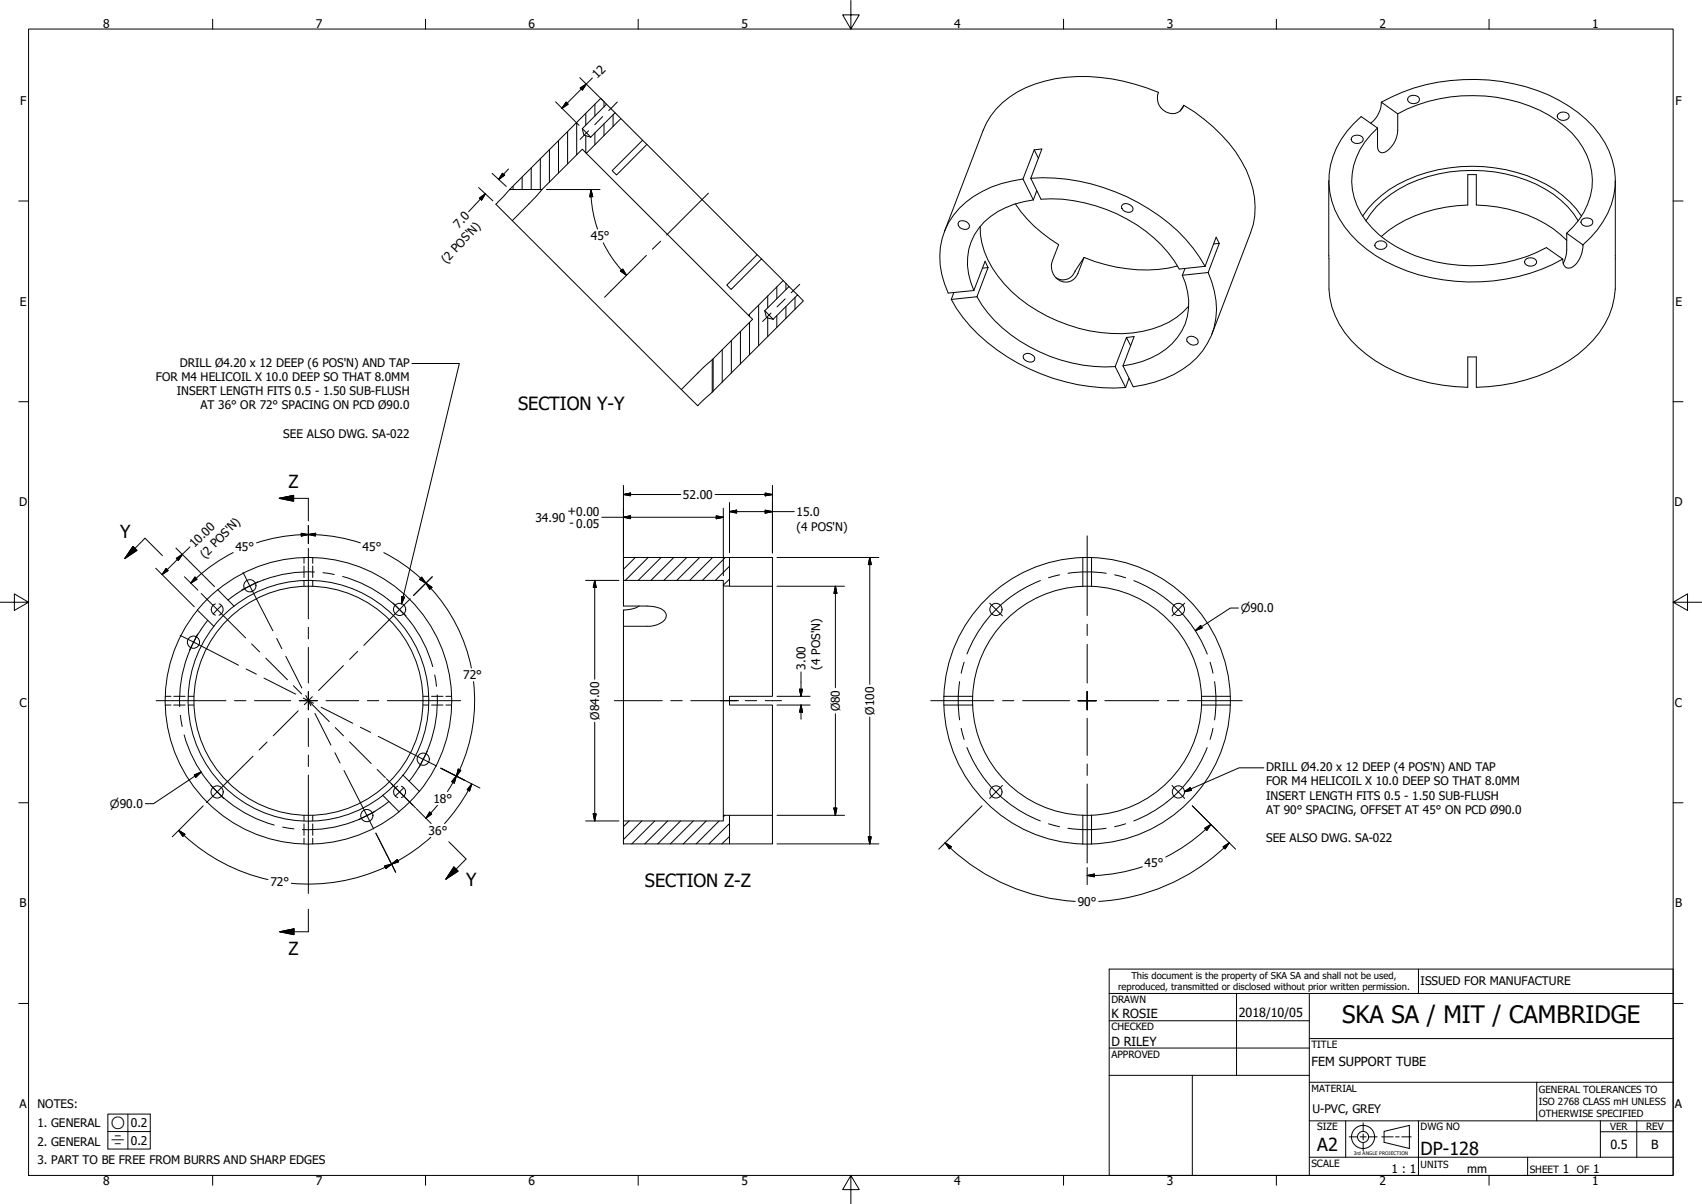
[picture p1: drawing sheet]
<svg xmlns="http://www.w3.org/2000/svg" width="594mm" height="420mm" viewBox="0 0 594 420" stroke-linecap="round" stroke-linejoin="round" font-family="sans-serif">
<!-- layer: Visible (ANSI) -->
<g fill="none" stroke="#000" stroke-width=".35">
<path d="M211.7 36.4l3 2.9M413.2 36.7a55.3 55.3 0 0 1 21.8 22.7 28 28 0 0 1 1.5 21.9l-13.5 35.3M413.2 36.7a4.3 4.3 0 0 1-7.1 1.8 5.4 5.4 0 0 1-1.7-6.3 64.1 64.1 0 0 0-39.7-3.9 30.1 30.1 0 0 0-21.5 17.2l-13.6 35.4M413.2 36.7l-1.3 2M482.2 35.7a9.4 9.4 0 0 1-3.8 7.3M482.2 35.7a67 67 0 0 1 61.9-.7 35.9 35.9 0 0 1 18.6 20.8 26.6 26.6 0 0 1-5.2 24.4l-5 5.2M482.2 35.7l5.7 4v5.8a8.5 8.5 0 0 1-5.3 7.8 2.07 2.07 0 0 1-1.8-2.8v-5.8M487.9 39.7a56.2 56.2 0 0 1 52.6 .4 30.1 30.1 0 0 1 14.4 16.9 23.3 23.3 0 0 1-8 24.4M491.5 34.1a2.46 2.46 0 0 1 3.9 .3 2.1 2.1 0 0 1-3.4 1.4l-.7-1.1zM543.7 40a2.47 2.47 0 0 1 4 .2 2.2 2.2 0 0 1-1.7 1.9 2.2 2.2 0 0 1-2.3-.9zM203.3 44.9l8.4-8.5-2-2.1-31.8 31.8h11.3l14.1-14.1 1.4 1.5 12-12.1-2-2.1-8.5 8.6M203.3 44.9l.2 .9a1.57 1.57 0 0 0 1.7 1.8l1 .3"/>
<path d="M203.3 44.9l2.9 3M204.7 53.5l56.5 56.5M216.7 41.4l7.6 7.5-10.6 10.6 1.5 1.6 10.6-10.7 38.5 38.5-10.6 10.6 1.5 1.5 10.6-10.7 7.6 7.6M224.3 48.9l1.5 1.5M361 52.3l-3.9 10.2M361 52.3l2.7-.3-3.9 10.2M361 52.3l1.5 2.9M472.3 47.5a2.18 2.18 0 0 1 3.5 1.4 2.34 2.34 0 0 1-2.2 1.2 2.34 2.34 0 0 1-2-1.5zM480.8 44.7l-5.7-4a28.8 28.8 0 0 0-10.9 26.5 33.4 33.4 0 0 0 15.9 21.9 66.5 66.5 0 0 0 54 6.3l7.8-3.1 3.6-1.9M480.8 44.7a23.8 23.8 0 0 0-8.1 24.4 31.6 31.6 0 0 0 17.7 18.6 56.3 56.3 0 0 0 49.4-1.3l5.7 4M177.9 66.1l-4.8 5.2 5.7 5.7M189.2 66.1l-2.3 2.6-8.1 8.3 59 58.9 7.4-7.4 3.4-3"/>
<path d="M334.6 77.5a2.33 2.33 0 0 1 3.7 1.8 2.14 2.14 0 0 1-2.5 .6 2.14 2.14 0 0 1-1.2-2.4zM342.1 79a31 31 0 0 0 10.8 22.6 55.9 55.9 0 0 0 42.5 14.6 29.8 29.8 0 0 0 19.5-9.4M354.4 71.2a47.1 47.1 0 0 0 15.1 14.2l-2.2 5.6a5.3 5.3 0 0 0 1 5.7 5.3 5.3 0 0 0 5.7 1.3 5.2 5.2 0 0 0 2.2-2.6l2.2-5.6M357.1 62.5a35.6 35.6 0 0 0-24.2 12.5 25 25 0 0 0-3.2 24l1.3 3.3 8.9-.9M357.1 62.5l3.6 7.3M359.8 62.2a69.2 69.2 0 0 1 54.2 21.4l4.7 6.2 1.9 3.1M359.8 62.2l3.5 7.3a54 54 0 0 1 46.6 21.5l1.7 2.9 9-1M360.7 69.8a26.6 26.6 0 0 0-20.6 12.2 21.3 21.3 0 0 0-.2 19.4M361.9 66.5l-1.2 3.3M391.7 71.6a2.28 2.28 0 0 1 2.4-.3 2.28 2.28 0 0 1 1.3 2 2.31 2.31 0 0 1-2.4 .7 2.31 2.31 0 0 1-1.6-1.9zM463.8 63v26.2a57.6 57.6 0 0 0 1.1 17.9 36.5 36.5 0 0 0 18.6 20.8 64.7 64.7 0 0 0 28.8 7.3v-10.6h3v10.6a58.3 58.3 0 0 0 38.2-13.9 30 30 0 0 0 10.3-20.4v-37.9M475.6 75.4a38.5 38.5 0 0 1 22.6-15.2 55.8 55.8 0 0 1 44.6 6 34 34 0 0 1 9.2 9.2"/>
<path d="M476.8 77.1a36.5 36.5 0 0 1 21.6-15.5 52.6 52.6 0 0 1 43.8 6.2 29.8 29.8 0 0 1 8.7 9.3M552 76.9a2.46 2.46 0 0 1 3.9 .3v.6a2.3 2.3 0 0 1-2.1 1.2 2.3 2.3 0 0 1-2-1.5zM264.3 88.9l1.5 1.4M275.4 100l3 2.9M344.9 93.4l-1-2.2-4 10.2M344.9 93.4l-3.9 10.1M344.9 93.4l-2 .2M378.4 89.8l-3.1 4.7a4.5 4.5 0 0 1-6.7 2.4M378.4 89.8a53.4 53.4 0 0 0 32.6 3M412.7 96.1a20.5 20.5 0 0 1-8.3 27.4 33.2 33.2 0 0 1-12.4 4.2M413.6 93.7l-.9 2.4M421.7 95.1a28.1 28.1 0 0 1 1.1 22 29.3 29.3 0 0 1-19.7 16.2l-7.6 1.7-3.5-7.3"/>
<path d="M421.7 95.1l-9 1M425.6 84.9l-1.1-2.1-3.9 10.1M425.6 84.9l-3.9 10.2M425.6 84.9l-2 .2M480.6 84.4a2.13 2.13 0 0 1 3.5 1.5 2.34 2.34 0 0 1-2.2 1.1 2.34 2.34 0 0 1-2-1.4zM482.2 82.5a46.7 46.7 0 0 1 30.1-11v-10.6h3v10.6a45.8 45.8 0 0 1 31.6 12.4M532.3 90.8a2.52 2.52 0 0 1 4 .3 2.17 2.17 0 0 1-1.7 1.9 2.17 2.17 0 0 1-2.3-1l-.2-.6zM546.9 81.4a19.7 19.7 0 0 1-.7 9.4l-.5 1.2M546.9 81.4l5.6 4M552.5 85.4a9.4 9.4 0 0 1-4.1 8.1 2.44 2.44 0 0 1-2.9-3.1M267 108.4v.5a1.91 1.91 0 0 0 1.3 2.1l1.6 .4M267 108.4l8.4-8.4-2-2.1-12.2 12.1 1.5 1.4-14.1 14.1v11.3"/>
<path d="M267 108.4l2.9 3M269.9 111.4l8.5-8.5 2 2.1-31.8 31.8M332 104.5a57.8 57.8 0 0 0 27.2 24.2 67.5 67.5 0 0 0 33.7 6.5M332.9 102.1l-.9 2.4M341 103.5a50.5 50.5 0 0 0 33.1 23.2 51.7 51.7 0 0 0 15.2 1.2M341 103.5l-9 1M393.2 117.8l2.7-.3-3.9 10.2M414.4 117.9a2.32 2.32 0 0 1 2.4-.3 2.32 2.32 0 0 1 1.4 2 2.27 2.27 0 0 1-2.4 .8 2.27 2.27 0 0 1-1.6-1.9zM237.8 135.9l5.7 5.7 5.1-4.8M357.3 123.9a2.32 2.32 0 0 1 2.5-.4 2.32 2.32 0 0 1 1.3 2.1 2.32 2.32 0 0 1-2.3 .7 2.32 2.32 0 0 1-1.7-1.9zM389.3 127.9l3.6 7.3M394.1 132l-1.2 3.2"/>
<path d="M394.7 120.7l-1.5-2.9-3.9 10.1M217.6 194.5h37v10h-2.1v-2h-34.9zM254.6 194.5h15v10.1M378 194.5v10.1M381 194.5v10.1M68.9 212.9a50 50 0 0 0 3.4 67 50 50 0 0 0 67 3.4M74.6 218.6a42 42 0 0 0 3.4 55.6 42 42 0 0 0 55.6 3.4M76 205.8a50 50 0 0 1 67 3.4 50 50 0 0 1 3.4 67M81.7 211.5l-5.7-5.7a47.1 47.1 0 0 0-7.1 7.1M81.7 211.5a39.7 39.7 0 0 0-7.1 7l-5.7-5.6M81.7 211.5a42 42 0 0 1 55.7 3.4 42 42 0 0 1 3.3 55.6M217.6 202.5v9l10.6 .2a4.4 4.4 0 0 1 4.4 3.1 4.8 4.8 0 0 1-4.4 3.6l-10.6 .1"/>
<path d="M223.1 211.5a10.9 10.9 0 0 1-5.5 1.4v73.6M252.5 204.5v80M254.6 204.5l15 .1v38.4h-15v3h15v38.5h-15M147.6 244.5a40 40 0 0 0-59.1-35 40 40 0 0 0-2.4 68.8 40 40 0 0 0 61.4-31l.1-2.7M329.5 246a50 50 0 0 0 48.4 48.5M329.5 243v3M329.5 243a50 50 0 0 1 50-48.5 50 50 0 0 1 49.9 48.6M329.5 246h10M329.5 243h10M339.5 246a40 40 0 0 0 39.9 38.5 40 40 0 0 0 40-38.4M339.5 243v3M339.5 243a40 40 0 0 1 39.9-38.4 40 40 0 0 1 40 38.5"/>
<path d="M419.4 243.1v3M419.4 246h10.1M419.4 243h10.1M429.4 246.1a50 50 0 0 1-51.5 48.4M429.4 243.1v3M133.6 277.5l5.7 5.8M140.7 270.5a39.7 39.7 0 0 1-7.1 7M140.7 270.5l5.7 5.6M146.4 276.1a47.1 47.1 0 0 1-7.1 7.2M217.6 286.5h34.9v-2h2.1v10h-37zM269.6 284.5v10h-15M378 284.5v10"/>
<path d="M381 284.5v10"/>
<circle cx="87.2" cy="204.4" r="2.13"/>
<circle cx="139.5" cy="212.7" r="2.13"/>
<circle cx="347.6" cy="212.7" r="2.13"/>
<circle cx="411.3" cy="212.7" r="2.13"/>
<circle cx="67.5" cy="224.1" r="2.13"/>
<circle cx="75.8" cy="276.4" r="2.13"/>
<circle cx="147.7" cy="264.9" r="2.13"/>
<circle cx="347.6" cy="276.4" r="2.13"/>
<circle cx="411.3" cy="276.4" r="2.13"/>
<circle cx="128" cy="284.6" r="2.13"/>
</g>
<!-- layer: Hidden (ANSI) -->
<g fill="none" stroke="#000" stroke-width=".35">
<path d="M106.1 194.5v2.1M106.1 197.5v4M109.2 194.5v2.1M109.2 197.5v4M75.2 210.7a2.06 2.06 0 0 0-1.5 2 2.06 2.06 0 0 0 1.5 2M76.5 210.7a2.06 2.06 0 0 1 1.4 2 2.06 2.06 0 0 1-1.4 2M106.1 202.5v2.1M109.2 202.5v2.1M57.7 243h2M57.7 246h2M60.6 243h4M60.6 246h4"/>
<path d="M65.7 243h2M65.7 246h2M147.6 243h2M147.6 246h2M150.6 243h4M150.6 246h4M155.6 243h2M155.6 246h2M138.8 274.4a2.1 2.1 0 0 0-1.4 2 2.1 2.1 0 0 0 1.4 2M140.1 274.4a2.04 2.04 0 0 1 1.5 1.9 2.04 2.04 0 0 1-1.5 2M106.1 284.5v2M106.1 287.5v4"/>
<path d="M106.1 292.5v2M109.2 284.5v2M109.2 287.5v4M109.2 292.5v2"/>
</g>
<!-- layer: Section Line (ANSI) -->
<path d="M97.5 173.9l5-1v2zM97.5 173.9h10.1v7.9M46.4 190.7l1.4 1.4-4.2 2.8zM56.7 193.9l-6.1-6.1-7 7.1M156.7 293.7l6 6.1-7.1 7M107.6 317.3v7.9h-9.9M158.4 302.6l1.5 1.4-4.3 2.8zM97.7 325.2l4.9-1.1v2.1z" fill="none" stroke="#000" stroke-width=".35"/>
<path d="M97.5 173.9l5-1zM97.5 173.9l5-1v2zM46.4 190.7l-2.8 4.2zM46.4 190.7l1.4 1.4-4.2 2.8zM158.4 302.6l-2.8 4.2zM158.4 302.6l1.5 1.4-4.3 2.8zM97.7 325.2l4.9-1.1zM97.7 325.2l4.9-1.1v2.1z" fill="#000" stroke="#000" stroke-width=".35"/>
<!-- layer: Border (ANSI) -->
<g fill="none" stroke="#000" stroke-width=".35">
<path d="M10 10.1h574v400.1h-574zM74.2 6.7v3.4M148.5 6.7v3.4M222.8 6.7v3.4M297 .2v9.9l-2.9-4.9h5.8l-2.9 4.9M371.2 6.7v3.4M445.5 6.7v3.4M519.7 6.7v3.4M6.5 70.1h3.5M584 70.1h3.4M6.5 140.2h3.5M584 140.2h3.4"/>
<path d="M0 210.2h10l-5-3v5.8l5-2.8M584 210.2l5 2.8v-5.8l-5 3h10M6.5 280.1h3.5M584 280.1h3.4M6.5 350.2h3.5M584 350.2h3.4M74.2 410.2v3.4M148.5 410.2v3.4M222.8 410.2v3.4M297 410.2l2.9 4.9h-5.8l2.9-4.9v10M371.2 410.2v3.4M445.5 410.2v3.4"/>
<path d="M519.7 410.2v3.4"/>
</g>
<!-- layer: Hatch (ANSI) -->
<g fill="none" stroke="#000" stroke-width=".35">
<path d="M204.5 39.5v4.2M207.6 36.4v4.1M210.8 35.5v1.8M185.4 58.6v7.5M188.6 55.4v10.7M191.8 52.2v11.4M194.9 49.1v11.3M198.1 45.9v11.4M201.3 42.7v11.3M204.5 47.3v6M207.6 46.4v4.1M210.8 43.2v4.1"/>
<path d="M214 40v4.2M179.1 65v1.1M182.2 61.8v4.3M274.3 98.8v2.3M255.3 118.9v11.3M258.4 115.7v11.3M261.6 109.7v.6M261.6 112.5v11.3M264.8 106.5v14.1M268 103.3v4.1M268 110.9v6.6M271.1 100.1v4.1"/>
<path d="M271.1 110.2v4.1M274.3 107v4.1M277.5 103.8v4.1M248.9 125.2v11.4M252.1 122v11.4M221.7 194.5l-4.1 4.2M226.3 194.5l-8.1 8M230.8 194.5l-8 8M235.2 194.5l-8 8M239.7 194.5l-8 8M244.2 194.5l-8 8M248.7 194.5l-8 8"/>
<path d="M253.2 194.5l-8 8M254.6 197.6l-4.9 4.9M254.6 202.1l-2.1 2.1M219.6 286.5l-2 2M224 286.5l-6.4 6.5M228.5 286.5l-8 8M233 286.5l-8 8M237.6 286.5l-8 8M242 286.5l-8 8M246.5 286.5l-8 8M251 286.5l-8 8M253 284.5l-.5 .5"/>
<path d="M254.6 291.9l-2.6 2.6M254.6 287.4l-7.1 7.1"/>
</g>
<!-- layer: Title (ANSI) -->
<g fill="none" stroke="#000" stroke-width=".35">
<path d="M387.2 338.2h196.8v72h-196.8zM495.1 338.2v8.5M387.2 356.2h69.8M387.2 346.7h196.8M431.6 346.7v28.6M457 346.7v63.5M387.2 365.7h69.8M387.2 375.3h69.8M416.2 375.3v34.9M457 377.7h127M457 362.4h127M536.4 377.7v13.4"/>
<path d="M457 391.1h127M469.7 391.1v12.7M495.1 391.1v19.1M558.6 394.9h25.4M558.6 391.1v12.7M571.3 391.1v12.7M457 403.8h127M533.2 403.8v6.4"/>
</g>
<!-- layer: Center Mark (ANSI) -->
<g fill="none" stroke="#000" stroke-width=".35">
<path d="M107.6 191.4v24.5M379.5 187v27.8M90 203l-5.6 2.8M107.6 218.9v4M137.2 210.5l4.5 4.4M345.4 210.5l4.5 4.4M379.5 217.8v4M413.5 210.5l-4.4 4.4M69 221.3l-2.9 5.6M107.6 225.9v12.5M379.5 224.8v13.6M54.5 244.5h24.4"/>
<path d="M81.9 244.5h4M88.8 244.5h12.7M104.5 244.5h6.3h-3.2v3.2v-6.4v3.2zM107.6 250.7v9.8M113.8 244.5h11.4M128.2 244.5h4M135.2 244.5h25.6M324.9 244.5h22M349.9 244.5h4M356.9 244.5h16.4M376.3 244.5h6.4zM379.5 241.3v6.4z"/>
<path d="M379.5 250.7v12.9M385.6 244.5h18.9M407.5 244.5h4M414.5 244.5h19.1M73.6 274.1l4.4 4.5M107.6 263.5v4M107.6 270.5v41.3M149.2 262.1l-2.9 5.7M349.9 274.1l-4.5 4.5M379.5 266.6v4M379.5 273.6v27.6M409.1 274.1l4.4 4.5"/>
<path d="M130.9 283.2l-5.7 2.8"/>
</g>
<!-- layer: Centerline (ANSI) -->
<g fill="none" stroke="#000" stroke-width=".35">
<path d="M213.3 37.8l-.8 .8M215.5 35.6l-2.3 2.3M205.4 45.6l-2.9 3M210.4 40.7l-2.8 2.8M247.3 67.4l-14.6 14.6M225.6 89.1l-14.6 14.6M230.6 84.2l-2.9 2.8M279.1 99.2l-2.2 2.3M269.1 109.3l-2.9 2.9M274.1 104.3l-2.9 2.8M277 101.4l-.8 .8M84.8 199.7l10.4 20.4"/>
<path d="M109.7 199.6a45 45 0 0 0-30.1 9.8M112.7 199.8l4 .7M70.2 207.1l15.5 15.5M72.5 216.5l-2.7 3.7-2.2 3.9M77.3 211.4l-2.8 2.8M119.6 201.2a45 45 0 0 1 31.4 31.4M143.2 209l-16.2 16.2M363.2 202.6a45 45 0 0 0-25.7 25.6M369.8 200.6l-3.8 1M372.8 200.1a45 45 0 0 1 13.3 0M389.1 200.6l3.8 1M395.7 202.6a45 45 0 0 1 25.7 25.7"/>
<path d="M62.9 221.7l4.7 2.4M67.6 224.1l15.6 8M67.6 224.1a45 45 0 0 0-4.9 22.5M85.9 233.5l3.6 1.7M87.8 224.7l2.8 2.8M92.1 236.6l11.1 5.6M92.8 229.7l7.5 7.5M96.6 222.8l1.8 3.6M99.8 229l5.5 11.1M102.4 239.3l2.9 2.9M119.9 232.3l-8.7 8.7M124.8 227.3l-2.8 2.8"/>
<path d="M151.7 235.6l.7 3.9M335 237.9a45 45 0 0 0 0 13.3M336.5 231.1l-1 3.8M422.4 231.1l1 3.8M423.9 237.9a45 45 0 0 1 0 13.3M63 249.6l.6 3.9M64.3 256.5a45 45 0 0 0 31.4 31.4M93.2 258.9l-2.8 2.8M104.1 248.1l-8.7 8.7M105.9 243.6l3.5 1.8M106.7 242.7l1.8 3.6M107.4 244.3l7.5 7.5"/>
<path d="M109 243.1l-2.8 2.8M109.9 249l5.6 11M112.1 246.8l11 5.6M117 253.9l2.9 2.9M122 258.9l7.5 7.5M125.8 253.8l3.5 1.8M132 257l20.4 10.3M152.6 242.5a45 45 0 0 1-9.8 30.2M214.4 244.5h16.7M234.1 244.5h4M241.1 244.5h16.7M260.1 244.5h4"/>
<path d="M267.1 244.5h5.7M335.5 254.2l1 3.8M423.4 254.2l-1 3.8M88.3 263.9l-16.2 16.2M116.9 262.7l1.8 3.5M120.1 268.9l10.3 20.4M131.6 268.5l2.9 2.9M134.9 271.8l10.1 10.1M135.8 279.7a45 45 0 0 1-30.2 9.8M136.6 273.5l7.5 7.5M140.8 274.9l-2.8 2.8M337.5 260.8a45 45 0 0 0 25.6 25.7"/>
<path d="M421.4 260.9a45 45 0 0 1-25.7 25.6M98.7 288.6l3.9 .7M366 287.5l3.8 1M372.8 289a45 45 0 0 0 13.3 0M392.9 287.5l-3.8 1"/>
</g>
<!-- layer: Sketch Geometry (ANSI) -->
<g fill="none" stroke="#000" stroke-width=".35">
<path d="M470.9 396.7h2.7M474.7 396.7h2.2M475.8 391.8v2.8M475.8 395.7v2.1M475.8 398.9v2.7M477.9 396.7h2.8M482.3 396.7h4M483.1 394.8l8.8-2.1v8.1l-8.8-2.2zM487.1 396.7h1.3M489.3 396.7h3.3"/>
<circle cx="475.8" cy="396.8" r="4"/>
<circle cx="475.8" cy="396.8" r="1.94"/>
</g>
<!-- layer: Dimension (ANSI) -->
<g fill="none" stroke="#000" stroke-width=".35">
<path d="M193.9 35.5l8.2 8.2M197.6 35.7l.7 .7-2.1 1.4zM202.4 27.1l8.2 8.1M202.5 30.7l2.2-1.4-1.4 2.1zM206.8 27.2l-10.6 10.6M177.5 59l-3.4 3.7M167.1 65.4l4.9 4.7M167.3 69.1l2.1-1.5-1.3 2.2zM169.4 67.6l-5.8 6.3M171.8 60.5l4.9 4.6M175.4 60.5l.7 .6-2 1.6zM190.8 66.1h18.6"/>
<path d="M206.2 66.1l.7 2.5-1 .1zM206.2 66.1l.2 2.5M206.3 68.6l.7 5.3 1.6 6M210.6 84.7l2.5 4.6 3.8 4.9M216.6 94.6l.8-.7 1.3 2.2zM217 94.2l1.7 1.9M217.6 172.6l2.5-.5v.9zM217.6 172.6h20M217.6 169.4v31.5M249.6 172.6h20M252.5 177.3v23.6M254.6 178.5l2.5-.5v1z"/>
<path d="M254.6 178.5h22.6M254.6 175.4v17.5M267.1 172.1l2.5 .5-2.5 .4zM267.1 178l2.5 .5-2.5 .5zM269.6 169.4v23.6M54.4 198.3l13.4 13.5M58 198.4l.7 .7-2.1 1.4zM61.4 191.2l13.5 13.5M61.5 194.9l2.1-1.4-1.4 2.1zM66.3 190.9l-9.7 9.6M81.4 192.8l-6.8 4.1-6.1 4.9M105.2 186.1l2.4 .4-2.4 .5z"/>
<path d="M107.6 186.5l2.6-.4-.1 .9zM107.6 183.4v6.3M110.1 186.6a57.7 57.7 0 0 0-20.6 2.8M110.2 186.6l7.9 .9 7.7 1.9M133.9 192.8l6.8 4.1 6.2 4.9M210.1 180.5h42.4M217.6 180.5l2.5-.5v1zM250 180l2.5 .5-2.5 .5zM271.2 194.5h35.6M303.6 194.5l.5 2.5h-1zM303.6 194.5v44.3M64.4 201.3l4.7 4.7"/>
<path d="M68.1 201.4l.7 .8-2.2 1.3zM68.5 201.8l-1.9 1.7M146.8 201.8l3.6 3.5M147.2 201.4l1.5 2.1-2.2-1.3zM148.7 203.5l2 1.5-.7 .7zM150.4 205.3a58 58 0 0 1 14.1 27.8M150.9 201.3l-6.6 6.5M204.4 202.5h11.6M207.6 202.5l.5 2.5h-1zM207.6 202.5v34.5M271.2 204.6h23.6M291.6 204.6l.5 2.5h-1z"/>
<path d="M291.6 204.6v35.3M432.2 212.2h-2.7l-12.2 7.9M165.3 237.8a58 58 0 0 1-4.9 30.8M279.6 234.5v8.5M417.3 220.1l1.8-1.8 .5 .8zM207.6 252v34.5M271.2 243h11.6M271.2 246h11.6M279.1 240.5h1l-.5 2.5zM279.6 246l.5 2.5h-1zM279.6 246v5M291.6 249.1v35.4"/>
<path d="M303.6 250.2v44.3M67.8 270.4l2.4-1-1.9 1.9zM70.2 269.4l-16.6 11.1h-2.9M153.9 268.1l13.6 6.9M159.3 270.8l-.7 2.5-.9-.5zM159.3 270.8l-3.1 5.4M160 268.4l.8 .4-1.5 2.1zM160.4 268.6l-1.1 2.3M163.5 275.8l-3.9 6-4.4 5.6M164.7 273.6l-.8 2.4-.8-.4zM164.7 273.6l-1.2 2.2M62.4 289.8l2.1 1.3-.7 .8z"/>
<path d="M62.4 289.8a64.7 64.7 0 0 0 31.2 17.2M70.9 281.2l-10.8 10.8M131.2 290.7l6.9 13.7M145.3 282.2l5.2 5.2M150 283.4l.7 .7-2 1.4zM150.4 292.2l-5.5 4.4-6 3.8M152.7 281l-4 4.5M204.4 286.5h11.6M207.1 284h1l-.5 2.5zM271.2 294.5h35.6M271.2 284.5h23.6M291.1 282h1l-.5 2.5z"/>
<path d="M303.1 292h1l-.5 2.5zM329.9 294.1l2.1 1.4-.7 .7zM329.9 294.1l1.8 1.7M331.6 295.9a70.1 70.1 0 0 0 43.8 18.7M342.8 281.2l-15.1 15.1M416.2 281.2l15.1 15.1M420.5 289l2.2-1.3-1.5 2.1zM422.7 287.7a61.5 61.5 0 0 1-15.8 11.4M426.9 295.5l2.2-1.4-1.5 2.1zM427.2 295.9a70.1 70.1 0 0 1-43.7 18.7M429.1 294.1l-1.8 1.7M134.2 302.2l2.5-.7-2 1.6z"/>
<path d="M136.7 301.5l2-1.5 .4 .8zM138.9 300.4a64 64 0 0 1-37.2 7.8M379.5 305.5l2.5-.5v1zM379.5 302.7v6M382 305.5h-2.5M398.7 302.5l-8.9 2.2-7.9 .9"/>
</g>
<g fill="#000" stroke="#000" stroke-width=".35">
<path d="M197.6 35.7l-1.4 2.1zM197.6 35.7l.7 .7-2.1 1.4zM204.7 29.3l-1.4 2.1zM202.5 30.7l2.2-1.4-1.4 2.1zM169.4 67.6l-1.3 2.2zM167.3 69.1l2.1-1.5-1.3 2.2zM175.4 60.5l-1.3 2.2zM175.4 60.5l.7 .6-2 1.6zM206.2 66.1l.7 2.5zM206.2 66.1l.7 2.5-1 .1zM216.6 94.6l2.1 1.5zM216.6 94.6l.8-.7 1.3 2.2z"/>
<path d="M217.6 172.6l2.5-.5zM217.6 172.6l2.5-.5v.9zM254.6 178.5l2.5-.5zM254.6 178.5l2.5-.5v1zM267.1 173l2.5-.4zM267.1 172.1l2.5 .5-2.5 .4zM267.1 179l2.5-.5zM267.1 178l2.5 .5-2.5 .5zM58 198.4l-1.4 2.1zM58 198.4l.7 .7-2.1 1.4zM63.6 193.5l-1.4 2.1zM61.5 194.9l2.1-1.4-1.4 2.1z"/>
<path d="M105.2 187l2.4-.5zM105.2 186.1l2.4 .4-2.4 .5zM107.6 186.5l2.6-.4zM107.6 186.5l2.6-.4-.1 .9zM217.6 180.5l2.5-.5zM217.6 180.5l2.5-.5v1zM250 181l2.5-.5zM250 180l2.5 .5-2.5 .5zM303.6 194.5l.5 2.5zM303.6 194.5l.5 2.5h-1zM68.1 201.4l-1.5 2.1zM68.1 201.4l.7 .8-2.2 1.3z"/>
<path d="M146.5 202.2l2.2 1.3zM147.2 201.4l1.5 2.1-2.2-1.3zM148.7 203.5l2 1.5zM148.7 203.5l2 1.5-.7 .7zM207.6 202.5l.5 2.5zM207.6 202.5l.5 2.5h-1zM291.6 204.6l.5 2.5zM291.6 204.6l.5 2.5h-1zM417.3 220.1l1.8-1.8zM417.3 220.1l1.8-1.8 .5 .8zM279.1 240.5l.5 2.5zM279.1 240.5h1l-.5 2.5z"/>
<path d="M279.6 246l.5 2.5zM279.6 246l.5 2.5h-1zM70.2 269.4l-1.9 1.9zM67.8 270.4l2.4-1-1.9 1.9zM159.3 270.8l-.7 2.5zM159.3 270.8l-.7 2.5-.9-.5zM160 268.4l-.7 2.5zM160 268.4l.8 .4-1.5 2.1zM164.7 273.6l-.8 2.4zM164.7 273.6l-.8 2.4-.8-.4zM62.4 289.8l2.1 1.3zM62.4 289.8l2.1 1.3-.7 .8z"/>
<path d="M136.7 301.5l2-1.5zM136.7 301.5l2-1.5 .4 .8zM150 283.4l-1.3 2.1zM150 283.4l.7 .7-2 1.4zM207.1 284l.5 2.5zM207.1 284h1l-.5 2.5zM291.1 282l.5 2.5zM291.1 282h1l-.5 2.5zM303.1 292l.5 2.5zM303.1 292h1l-.5 2.5zM329.9 294.1l2.1 1.4zM329.9 294.1l2.1 1.4-.7 .7z"/>
<path d="M422.7 287.7l-1.5 2.1zM420.5 289l2.2-1.3-1.5 2.1zM429.1 294.1l-1.5 2.1zM426.9 295.5l2.2-1.4-1.5 2.1zM134.7 303.1l2-1.6zM134.2 302.2l2.5-.7-2 1.6zM379.5 305.5l2.5-.5zM379.5 305.5l2.5-.5v1z"/>
</g>
<!-- layer: Symbol (ANSI) -->
<path d="M143.8 126.9h16.5l-20.2 83.8M140.3 208.2l.9 .2-1.1 2.3zM413.4 276.3l2.1-1.4 .4 .9zM441.1 267.9h-8.6l-19.1 8.4M37.7 394.9h14.8v6.1h-14.8v-12.2h14.8v6.1M44.6 388.8v12.2" fill="none" stroke="#000" stroke-width=".35"/>
<path d="M140.3 208.2l-.2 2.5zM140.3 208.2l.9 .2-1.1 2.3zM413.4 276.3l2.1-1.4zM413.4 276.3l2.1-1.4 .4 .9z" fill="#000" stroke="#000" stroke-width=".35"/>
<text font-size="8.4" x="468.4" y="357">SKA SA / MIT / CAMBRIDGE</text>
<g font-size="6.3">
<text x="180.8" y="142.9">SECTION Y-Y</text>
<text x="100.6" y="170.4">Z</text>
<text x="42" y="187.9">Y</text>
<text x="162.7" y="309.3">Y</text>
<text x="225.1" y="309.4">SECTION Z-Z</text>
<text x="100.6" y="333.2">Z</text>
<text x="459.7" y="401.7">A2</text>
<text x="495.9" y="402.9">DP-128</text>
</g>
<g font-size="4.4">
<text x="387.9" y="355.3">K ROSIE</text>
<text x="432.4" y="354.8">2018/10/05</text>
<text x="387.9" y="365">D RILEY</text>
<text x="457.8" y="372">FEM SUPPORT TUBE</text>
<text x="562.1" y="401">0.5</text>
<text x="576.3" y="401">B</text>
</g>
<g font-size="4.2">
<text x="36" y="9.8">8</text>
<text x="110.2" y="9.8">7</text>
<text x="184.5" y="9.8">6</text>
<text x="258.8" y="9.8">5</text>
<text x="333" y="9.8">4</text>
<text x="407.2" y="9.8">3</text>
<text x="481.5" y="9.8">2</text>
<text x="555.8" y="9.8">1</text>
<text x="208.4" y="27.7" transform="rotate(-45 208.4 27.7)">12</text>
<text x="7" y="36.7">F</text>
<text x="584.8" y="36.7">F</text>
<text x="160.2" y="79.8" transform="rotate(-47 160.2 79.8)">7.0</text>
<text x="206.2" y="83.9">45°</text>
<text x="6.9" y="106.7">E</text>
<text x="584.8" y="106.7">E</text>
<text x="6.7" y="176.7">D</text>
<text x="198.1" y="179.7">+0.00</text>
<text x="238.4" y="174.1">52.00</text>
<text x="584.5" y="176.7">D</text>
<text x="186.9" y="182.1">34.90</text>
<text x="198.8" y="184">- 0.05</text>
<text x="278" y="180.1">15.0</text>
<text x="67.9" y="191.4" transform="rotate(-45 67.9 191.4)">10.00</text>
<text x="82.2" y="192.4">45°</text>
<text x="126.6" y="192.4">45°</text>
<text x="281.1" y="233.7" transform="rotate(-90 281.1 233.7)">3.00</text>
<text x="161.7" y="237">72°</text>
<text x="6.8" y="246.7">C</text>
<text x="584.6" y="246.7">C</text>
<text x="151.3" y="280.1">18°</text>
<text x="149.6" y="291.3">36°</text>
<text x="399.5" y="302.4">45°</text>
<text x="94.4" y="309.3">72°</text>
<text x="6.9" y="316.7">B</text>
<text x="376.2" y="316.1">90°</text>
<text x="584.7" y="316.7">B</text>
<text x="6.8" y="386.7">A</text>
<text x="584.6" y="386.7">A</text>
<text x="45.7" y="393.4">0.2</text>
<text x="45.7" y="399.5">0.2</text>
<text x="36" y="413.6">8</text>
<text x="110.2" y="413.6">7</text>
<text x="184.5" y="413.6">6</text>
<text x="258.8" y="413.6">5</text>
<text x="333" y="413.6">4</text>
<text x="407.2" y="413.6">3</text>
<text x="481.5" y="413.6">2</text>
<text x="485.6" y="409.4">1 : 1</text>
<text x="545.5" y="409.4">1</text>
<text x="555.8" y="413.6">1</text>
<text x="556.1" y="409.4">1</text>
</g>
<g font-size="4.1">
<text x="155.8" y="92.1" transform="rotate(-47 155.8 92.1)">(2 POS'N)</text>
<text x="62.8" y="128.1">DRILL Ø4.20 x 12 DEEP (6 POS'N) AND TAP</text>
<text x="54.4" y="132.9">FOR M4 HELICOIL X 10.0 DEEP SO THAT 8.0MM</text>
<text x="61.7" y="137.9">INSERT LENGTH FITS 0.5 - 1.50 SUB-FLUSH</text>
<text x="70" y="142.9">AT 36° OR 72° SPACING ON PCD Ø90.0</text>
<text x="98.9" y="152.8">SEE ALSO DWG. SA-022</text>
<text x="278" y="185.3">(4 POS'N)</text>
<text x="71.6" y="195" transform="rotate(-45 71.6 195)">(2 POS'N)</text>
<text x="286.3" y="233.7" transform="rotate(-90 286.3 233.7)">(4 POS'N)</text>
<text x="209.2" y="251.2" transform="rotate(-90 209.2 251.2)">Ø84.00</text>
<text x="293.2" y="248.3" transform="rotate(-90 293.2 248.3)">Ø80</text>
<text x="305.2" y="249.4" transform="rotate(-90 305.2 249.4)">Ø100</text>
<text x="441.9" y="269.2">DRILL Ø4.20 x 12 DEEP (4 POS'N) AND TAP</text>
<text x="441.9" y="274.1">FOR M4 HELICOIL X 10.0 DEEP SO THAT 8.0MM</text>
<text x="441.9" y="279.1">INSERT LENGTH FITS 0.5 - 1.50 SUB-FLUSH</text>
<text x="441.9" y="284">AT 90° SPACING, OFFSET AT 45° ON PCD Ø90.0</text>
<text x="441.9" y="293.9">SEE ALSO DWG. SA-022</text>
<text x="495.9" y="343.6">ISSUED FOR MANUFACTURE</text>
<text x="13.1" y="386.8">NOTES:</text>
<text x="458.1" y="388.5">U-PVC, GREY</text>
<text x="13.1" y="393.4">1. GENERAL</text>
<text x="13.1" y="399.8">2. GENERAL</text>
<text x="13.1" y="406.3">3. PART TO BE FREE FROM BURRS AND SHARP EDGES</text>
<text x="512.1" y="409.3">mm</text>
</g>
<g font-size="4">
<text x="433.1" y="213.7">⌀90.0</text>
<text x="38.4" y="281.9">⌀90.0</text>
<text x="38.7" y="394.1">○</text>
<text x="38.7" y="399.4">⌯</text>
</g>
<g font-size="3.5">
<text x="387.9" y="350">DRAWN</text>
<text x="387.9" y="359.5">CHECKED</text>
<text x="457.8" y="365.7">TITLE</text>
<text x="387.9" y="369">APPROVED</text>
<text x="459.7" y="394.4">SIZE</text>
<text x="495.9" y="394.4">DWG NO</text>
<text x="574.5" y="394.4">REV</text>
<text x="457.8" y="407.1">SCALE</text>
<text x="534" y="409.4">SHEET</text>
<text x="550.4" y="409.4">OF</text>
</g>
<g font-size="3.4">
<text x="457.8" y="380.9">MATERIAL</text>
<text x="537.1" y="381.6">GENERAL TOLERANCES TO</text>
<text x="537.1" y="385.7">ISO 2768 CLASS mH UNLESS</text>
<text x="537.1" y="389.8">OTHERWISE SPECIFIED</text>
<text x="562" y="394.4">VER</text>
<text x="495.9" y="407.5">UNITS</text>
</g>
<g font-size="3.3">
<text x="394.9" y="341.5">This document is the property of SKA SA and shall not be used,</text>
<text x="390.3" y="345.5">reproduced, transmitted or disclosed without prior written permission.</text>
</g>
<text font-size="1.7" x="472.5" y="403.1">3rd ANGLE PROJECTION</text>
</svg>
